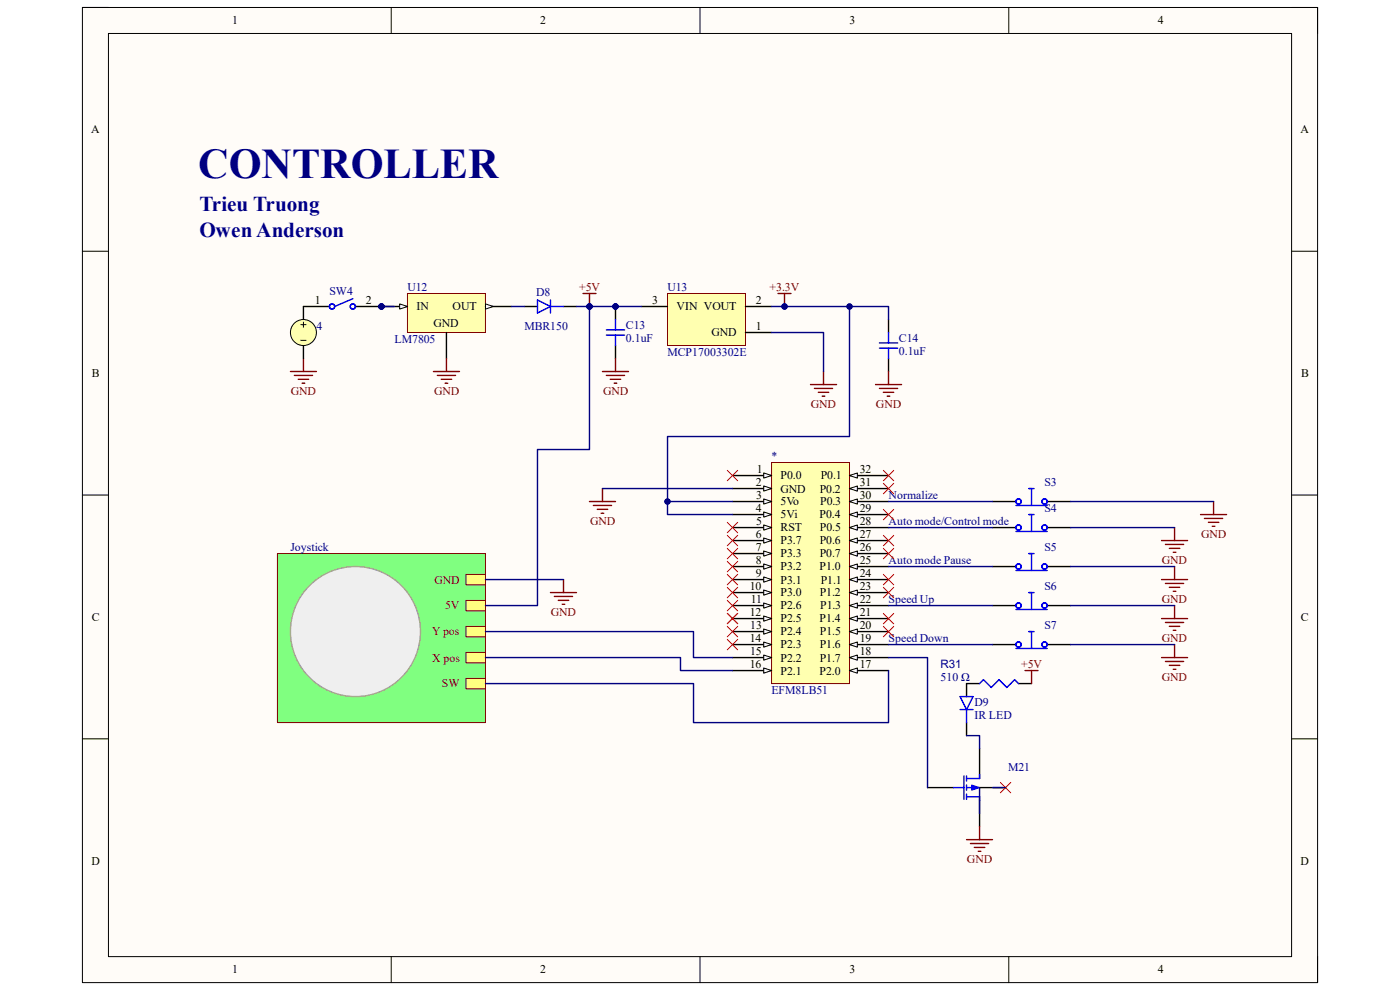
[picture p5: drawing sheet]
<svg xmlns="http://www.w3.org/2000/svg" width="297mm" height="210mm" viewBox="0 0 297 210" stroke-linecap="round" stroke-linejoin="round" font-family="sans-serif">
<path d="M17.5 1.6h262v206.8h-262z" fill-rule="evenodd" fill="#fffcf8"/>
<path d="M17.5 1.6h262v206.8h-262z" fill="none" stroke="#000" stroke-width=".21"/>
<path d="M23 7.1h251v195.8h-251z" fill-rule="evenodd" fill="#fffcf8"/>
<g fill="none" stroke="#000" stroke-width=".21">
<path d="M17.5 1.6h5.5M23 7.1h251v195.8h-251zM83 1.6v5.5M148.5 1.6v5.5M214 1.6v5.5M274 1.6h5.5v5.5M17.5 53.3h5.5M274 53.3h5.5M17.5 105h5.5M274 105h5.5M17.5 156.7h5.5M274 156.7h5.5"/>
<path d="M83 202.9v5.5M148.5 202.9v5.5M214 202.9v5.5M279.5 202.9v5.5"/>
</g>
<path d="M163.7 98.1h16.5v46.9h-16.5z" fill-rule="evenodd" fill="#ffffb0"/>
<path d="M163.7 98.1h16.5v46.9h-16.5z" fill="none" stroke="#800000" stroke-width=".21"/>
<path d="M155.4 100.9h8.3" fill="none" stroke="#000" stroke-width=".3"/>
<path d="M162 100.3l1.7 .6-1.7 .5z" fill="#f8fcff"/>
<path d="M162 100.3l1.7 .6-1.7 .5z" fill="none" stroke="#000" stroke-width=".21"/>
<path d="M155.4 103.6h8.3" fill="none" stroke="#000" stroke-width=".3"/>
<path d="M162 103.1l1.7 .5-1.7 .6z" fill="#f8fcff"/>
<path d="M162 103.1l1.7 .5-1.7 .6z" fill="none" stroke="#000" stroke-width=".21"/>
<path d="M155.4 106.4h8.3" fill="none" stroke="#000" stroke-width=".3"/>
<path d="M162 105.8l1.7 .6-1.7 .5z" fill="#f8fcff"/>
<path d="M162 105.8l1.7 .6-1.7 .5z" fill="none" stroke="#000" stroke-width=".21"/>
<path d="M155.4 109.2h8.3" fill="none" stroke="#000" stroke-width=".3"/>
<path d="M162 108.6l1.7 .6-1.7 .5z" fill="#f8fcff"/>
<path d="M162 108.6l1.7 .6-1.7 .5z" fill="none" stroke="#000" stroke-width=".21"/>
<path d="M155.4 111.9h8.3" fill="none" stroke="#000" stroke-width=".3"/>
<path d="M162 111.4l1.7 .5-1.7 .6z" fill="#f8fcff"/>
<path d="M162 111.4l1.7 .5-1.7 .6z" fill="none" stroke="#000" stroke-width=".21"/>
<path d="M155.4 114.7h8.3" fill="none" stroke="#000" stroke-width=".3"/>
<path d="M162 114.1l1.7 .6-1.7 .5z" fill="#f8fcff"/>
<path d="M162 114.1l1.7 .6-1.7 .5z" fill="none" stroke="#000" stroke-width=".21"/>
<path d="M155.4 117.4h8.3" fill="none" stroke="#000" stroke-width=".3"/>
<path d="M162 116.9l1.7 .5-1.7 .6z" fill="#f8fcff"/>
<path d="M162 116.9l1.7 .5-1.7 .6z" fill="none" stroke="#000" stroke-width=".21"/>
<path d="M155.4 120.2h8.3" fill="none" stroke="#000" stroke-width=".3"/>
<path d="M162 119.6l1.7 .6-1.7 .5z" fill="#f8fcff"/>
<path d="M162 119.6l1.7 .6-1.7 .5z" fill="none" stroke="#000" stroke-width=".21"/>
<path d="M155.4 122.9h8.3" fill="none" stroke="#000" stroke-width=".3"/>
<path d="M162 122.4l1.7 .5-1.7 .6z" fill="#f8fcff"/>
<path d="M162 122.4l1.7 .5-1.7 .6z" fill="none" stroke="#000" stroke-width=".21"/>
<path d="M155.4 125.7h8.3" fill="none" stroke="#000" stroke-width=".3"/>
<path d="M162 125.2l1.7 .5-1.7 .6z" fill="#f8fcff"/>
<path d="M162 125.2l1.7 .5-1.7 .6z" fill="none" stroke="#000" stroke-width=".21"/>
<path d="M155.4 128.5h8.3" fill="none" stroke="#000" stroke-width=".3"/>
<path d="M162 127.9l1.7 .6-1.7 .5z" fill="#f8fcff"/>
<path d="M162 127.9l1.7 .6-1.7 .5z" fill="none" stroke="#000" stroke-width=".21"/>
<path d="M155.4 131.2h8.3" fill="none" stroke="#000" stroke-width=".3"/>
<path d="M162 130.7l1.7 .5-1.7 .6z" fill="#f8fcff"/>
<path d="M162 130.7l1.7 .5-1.7 .6z" fill="none" stroke="#000" stroke-width=".21"/>
<path d="M155.4 134h8.3" fill="none" stroke="#000" stroke-width=".3"/>
<path d="M162 133.4l1.7 .6-1.7 .5z" fill="#f8fcff"/>
<path d="M162 133.4l1.7 .6-1.7 .5z" fill="none" stroke="#000" stroke-width=".21"/>
<path d="M155.4 136.7h8.3" fill="none" stroke="#000" stroke-width=".3"/>
<path d="M162 136.2l1.7 .5-1.7 .6z" fill="#f8fcff"/>
<path d="M162 136.2l1.7 .5-1.7 .6z" fill="none" stroke="#000" stroke-width=".21"/>
<path d="M155.4 139.5h8.3" fill="none" stroke="#000" stroke-width=".3"/>
<path d="M162 138.9l1.7 .6-1.7 .5z" fill="#f8fcff"/>
<path d="M162 138.9l1.7 .6-1.7 .5z" fill="none" stroke="#000" stroke-width=".21"/>
<path d="M155.4 142.3h8.3" fill="none" stroke="#000" stroke-width=".3"/>
<path d="M162 141.7l1.7 .6-1.7 .5z" fill="#f8fcff"/>
<path d="M162 141.7l1.7 .6-1.7 .5z" fill="none" stroke="#000" stroke-width=".21"/>
<path d="M180.2 142.3h8.3" fill="none" stroke="#000" stroke-width=".3"/>
<path d="M180.2 142.3l1.7-.6v1.1z" fill="#f8fcff"/>
<path d="M180.2 142.3l1.7-.6v1.1z" fill="none" stroke="#000" stroke-width=".21"/>
<path d="M180.2 139.5h8.3" fill="none" stroke="#000" stroke-width=".3"/>
<path d="M180.2 139.5l1.7-.6v1.1z" fill="#f8fcff"/>
<path d="M180.2 139.5l1.7-.6v1.1z" fill="none" stroke="#000" stroke-width=".21"/>
<path d="M180.2 136.7h8.3" fill="none" stroke="#000" stroke-width=".3"/>
<path d="M180.2 136.7l1.7-.5v1.1z" fill="#f8fcff"/>
<path d="M180.2 136.7l1.7-.5v1.1z" fill="none" stroke="#000" stroke-width=".21"/>
<path d="M180.2 134h8.3" fill="none" stroke="#000" stroke-width=".3"/>
<path d="M180.2 134l1.7-.6v1.1z" fill="#f8fcff"/>
<path d="M180.2 134l1.7-.6v1.1z" fill="none" stroke="#000" stroke-width=".21"/>
<path d="M180.2 131.2h8.3" fill="none" stroke="#000" stroke-width=".3"/>
<path d="M180.2 131.2l1.7-.5v1.1z" fill="#f8fcff"/>
<path d="M180.2 131.2l1.7-.5v1.1z" fill="none" stroke="#000" stroke-width=".21"/>
<path d="M180.2 128.5h8.3" fill="none" stroke="#000" stroke-width=".3"/>
<path d="M180.2 128.5l1.7-.6v1.1z" fill="#f8fcff"/>
<path d="M180.2 128.5l1.7-.6v1.1z" fill="none" stroke="#000" stroke-width=".21"/>
<path d="M180.2 125.7h8.3" fill="none" stroke="#000" stroke-width=".3"/>
<path d="M180.2 125.7l1.7-.5v1.1z" fill="#f8fcff"/>
<path d="M180.2 125.7l1.7-.5v1.1z" fill="none" stroke="#000" stroke-width=".21"/>
<path d="M180.2 122.9h8.3" fill="none" stroke="#000" stroke-width=".3"/>
<path d="M180.2 122.9l1.7-.5v1.1z" fill="#f8fcff"/>
<path d="M180.2 122.9l1.7-.5v1.1z" fill="none" stroke="#000" stroke-width=".21"/>
<path d="M180.2 120.2h8.3" fill="none" stroke="#000" stroke-width=".3"/>
<path d="M180.2 120.2l1.7-.6v1.1z" fill="#f8fcff"/>
<path d="M180.2 120.2l1.7-.6v1.1z" fill="none" stroke="#000" stroke-width=".21"/>
<path d="M180.2 117.4h8.3" fill="none" stroke="#000" stroke-width=".3"/>
<path d="M180.2 117.4l1.7-.5v1.1z" fill="#f8fcff"/>
<path d="M180.2 117.4l1.7-.5v1.1z" fill="none" stroke="#000" stroke-width=".21"/>
<path d="M180.2 114.7h8.3" fill="none" stroke="#000" stroke-width=".3"/>
<path d="M180.2 114.7l1.7-.6v1.1z" fill="#f8fcff"/>
<path d="M180.2 114.7l1.7-.6v1.1z" fill="none" stroke="#000" stroke-width=".21"/>
<path d="M180.2 111.9h8.3" fill="none" stroke="#000" stroke-width=".3"/>
<path d="M180.2 111.9l1.7-.5v1.1z" fill="#f8fcff"/>
<path d="M180.2 111.9l1.7-.5v1.1z" fill="none" stroke="#000" stroke-width=".21"/>
<path d="M180.2 109.2h8.3" fill="none" stroke="#000" stroke-width=".3"/>
<path d="M180.2 109.2l1.7-.6v1.1z" fill="#f8fcff"/>
<path d="M180.2 109.2l1.7-.6v1.1z" fill="none" stroke="#000" stroke-width=".21"/>
<path d="M180.2 106.4h8.3" fill="none" stroke="#000" stroke-width=".3"/>
<path d="M180.2 106.4l1.7-.6v1.1z" fill="#f8fcff"/>
<path d="M180.2 106.4l1.7-.6v1.1z" fill="none" stroke="#000" stroke-width=".21"/>
<path d="M180.2 103.6h8.3" fill="none" stroke="#000" stroke-width=".3"/>
<path d="M180.2 103.6l1.7-.5v1.1z" fill="#f8fcff"/>
<path d="M180.2 103.6l1.7-.5v1.1z" fill="none" stroke="#000" stroke-width=".21"/>
<path d="M180.2 100.9h8.3" fill="none" stroke="#000" stroke-width=".3"/>
<path d="M180.2 100.9l1.7-.6v1.1z" fill="#f8fcff"/>
<path d="M180.2 100.9l1.7-.6v1.1z" fill="none" stroke="#000" stroke-width=".21"/>
<path d="M141.6 62.3h16.6v11h-16.6z" fill-rule="evenodd" fill="#ffffb0"/>
<path d="M141.6 62.3h16.6v11h-16.6z" fill="none" stroke="#800000" stroke-width=".21"/>
<path d="M136.1 65h5.5M158.2 70.5h5.5M158.2 65h5.5" fill="none" stroke="#000" stroke-width=".3"/>
<path d="M165.1 62.3h2.7M166.4 62.3v2.7" fill="none" stroke="#800000" stroke-width=".3"/>
<circle cx="166.4" cy="65" r=".55" fill="#000080"/>
<circle cx="166.4" cy="65" r=".55" fill="none" stroke="#000080" stroke-width=".21"/>
<path d="M174.7 78.8v2.8M188.5 78.8v2.8M171.9 81.6h5.6M172.8 82.4h3.8M173.6 83.2h2.2M174.4 84.1h.6M185.7 81.6h5.6M186.6 82.4h3.8M187.4 83.2h2.2M188.2 84.1h.6" fill="none" stroke="#800000" stroke-width=".3"/>
<path d="M188.5 67.8v2.7M188.5 76.1v2.7" fill="none" stroke="#000" stroke-width=".3"/>
<path d="M186.6 73.9h3.8M186.6 72.7h3.8M188.5 70.5v2.2M188.5 73.9v2.2" fill="none" stroke="#00f" stroke-width=".3"/>
<circle cx="130.6" cy="65" r=".55" fill="#000080"/>
<circle cx="130.6" cy="65" r=".55" fill="none" stroke="#000080" stroke-width=".21"/>
<path d="M130.6 65v2.8M130.6 73.3v2.8" fill="none" stroke="#000" stroke-width=".3"/>
<circle cx="130.6" cy="65" r=".55" fill="#000080"/>
<circle cx="130.6" cy="65" r=".55" fill="none" stroke="#000080" stroke-width=".21"/>
<path d="M128.6 71.1h3.9M128.6 70h3.9M130.6 67.8v2.2M130.6 71.1v2.2" fill="none" stroke="#00f" stroke-width=".3"/>
<path d="M127.8 78.8h5.5M128.6 79.6h3.9M130.6 76.1v2.7M129.5 80.5h2.2M130.3 81.3h.6" fill="none" stroke="#800000" stroke-width=".3"/>
<circle cx="80.9" cy="65" r=".55" fill="#000080"/>
<circle cx="80.9" cy="65" r=".55" fill="none" stroke="#000080" stroke-width=".21"/>
<path d="M86.4 62.3h16.6v8.2h-16.6z" fill-rule="evenodd" fill="#ffffb0"/>
<path d="M86.4 62.3h16.6v8.2h-16.6z" fill="none" stroke="#800000" stroke-width=".21"/>
<path d="M80.9 65h5.5" fill="none" stroke="#000" stroke-width=".3"/>
<path d="M84.8 64.5l1.6 .5-1.6 .6z" fill="#f8fcff"/>
<path d="M84.8 64.5l1.6 .5-1.6 .6z" fill="none" stroke="#000" stroke-width=".21"/>
<circle cx="80.9" cy="65" r=".55" fill="#000080"/>
<circle cx="80.9" cy="65" r=".55" fill="none" stroke="#000080" stroke-width=".21"/>
<path d="M94.7 70.5v5.6M103 65h5.5" fill="none" stroke="#000" stroke-width=".3"/>
<path d="M103 64.5l1.6 .5-1.6 .6z" fill="#f8fcff"/>
<path d="M103 64.5l1.6 .5-1.6 .6z" fill="none" stroke="#000" stroke-width=".21"/>
<path d="M61.6 78.8h5.5M62.4 79.6h3.9M64.4 76.1v2.7M63.3 80.5h2.2M64.1 81.3h.6" fill="none" stroke="#800000" stroke-width=".3"/>
<circle cx="80.9" cy="65" r=".55" fill="#000080"/>
<circle cx="80.9" cy="65" r=".55" fill="none" stroke="#000080" stroke-width=".21"/>
<path d="M74.9 63.4l-3.9 1.6" fill="none" stroke="#00f" stroke-width=".3"/>
<path d="M64.4 65h5.5M75.4 65h5.5" fill="none" stroke="#000" stroke-width=".3"/>
<circle cx="80.9" cy="65" r=".55" fill="#000080"/>
<circle cx="80.9" cy="65" r=".55" fill="none" stroke="#000080" stroke-width=".21"/>
<g fill="none" stroke="#00f" stroke-width=".3">
<path d="M114 63.6l2.8 1.4-2.8 1.4zM116.8 65h2.7M116.8 63.6v2.8"/>
<circle cx="70.4" cy="65" r=".55"/>
<circle cx="74.9" cy="65" r=".55"/>
</g>
<path d="M64.4 65v2.8M64.4 73.3v2.8M111.3 65h2.7M119.5 65h2.8" fill="none" stroke="#000" stroke-width=".3"/>
<circle cx="64.4" cy="70.5" r="2.76" fill="#ffffb0"/>
<g fill="none" stroke="#000" stroke-width=".21">
<path d="M63.8 68.9h1.1M63.8 72.2h1.1M64.4 68.3v1.1"/>
<circle cx="64.4" cy="70.5" r="2.76"/>
</g>
<path d="M92 78.8h5.5M92.8 79.6h3.8M94.7 76.1v2.7M123.7 62.3h2.7M125.1 62.3v2.7M93.6 80.5h2.2M94.4 81.3h.6" fill="none" stroke="#800000" stroke-width=".3"/>
<circle cx="125.1" cy="65" r=".55" fill="#000080"/>
<circle cx="125.1" cy="65" r=".55" fill="none" stroke="#000080" stroke-width=".21"/>
<path d="M125.1 106.4h5.5M125.9 107.2h3.8M126.7 108.1h2.2M127.5 108.9h.6M127.8 103.6v2.8" fill="none" stroke="#800000" stroke-width=".3"/>
<path d="M58.9 117.4h44.1v35.9h-44.1z" fill-rule="evenodd" fill="#80ff80"/>
<path d="M58.9 117.4h44.1v35.9h-44.1z" fill="none" stroke="#800000" stroke-width=".21"/>
<path d="M98.9 121.8h4.1v2.2h-4.1z" fill-rule="evenodd" fill="#ffff80"/>
<path d="M98.9 121.8h4.1v2.2h-4.1z" fill="none" stroke="#800000" stroke-width=".21"/>
<path d="M98.9 127.4h4.1v2.2h-4.1z" fill-rule="evenodd" fill="#ffff80"/>
<path d="M98.9 127.4h4.1v2.2h-4.1z" fill="none" stroke="#800000" stroke-width=".21"/>
<path d="M98.9 132.9h4.1v2.2h-4.1z" fill-rule="evenodd" fill="#ffff80"/>
<path d="M98.9 132.9h4.1v2.2h-4.1z" fill="none" stroke="#800000" stroke-width=".21"/>
<path d="M98.9 138.4h4.1v2.2h-4.1z" fill-rule="evenodd" fill="#ffff80"/>
<path d="M98.9 138.4h4.1v2.2h-4.1z" fill="none" stroke="#800000" stroke-width=".21"/>
<path d="M98.9 143.9h4.1v2.2h-4.1z" fill-rule="evenodd" fill="#ffff80"/>
<path d="M98.9 143.9h4.1v2.2h-4.1z" fill="none" stroke="#800000" stroke-width=".21"/>
<circle cx="75.4" cy="134" r="13.8" fill="#efefef"/>
<circle cx="75.4" cy="134" r="13.8" fill="none" stroke="#999" stroke-width=".3"/>
<g fill="none" stroke="#800000" stroke-width=".3">
<path d="M246.4 114.7h5.5M247.2 115.5h3.9M248.1 116.3h2.2M248.9 117.2h.6M249.2 111.9v2.8M254.7 109.2h5.5M255.5 110h3.9M256.4 110.8h2.2M257.2 111.6h.5M257.5 106.4v2.8M116.8 125.7h5.5M117.6 126.5h3.9"/>
<path d="M118.4 127.4h2.2M119.3 128.2h.5M119.5 122.9v2.8M246.4 122.9h5.5M246.4 139.5h5.5M246.4 131.2h5.5M247.2 123.8h3.9M247.2 132h3.9M248.1 124.6h2.2M248.1 132.9h2.2M248.9 125.4h.6M248.9 133.7h.6"/>
<path d="M249.2 120.2v2.7M249.2 128.5v2.7M249.2 136.7v2.8M247.2 140.3h3.9M248.1 141.1h2.2M248.9 142h.6"/>
</g>
<g fill="none" stroke="#000" stroke-width=".3">
<path d="M210.6 111.9h4.9M210.6 106.4h4.9M222.2 111.9h4.9M222.2 106.4h4.9M210.6 136.7h4.9M210.6 128.5h4.9M210.6 120.2h4.9M222.2 136.7h4.9M222.2 128.5h4.9M222.2 120.2h4.9M207.8 158.8v5.5M196.8 167.1h5.5"/>
<path d="M207.8 169.8v5.6M207.8 167.1h5.5"/>
</g>
<g fill="none" stroke="#00f" stroke-width=".3">
<path d="M215.5 112.7h6.7M215.5 107.2h6.7M218.3 117.4h1.1M218.3 109.2h1.1M218.3 103.6h1.1M218.8 103.6v3.6M218.8 109.2v3.5M218.8 117.4v3.6M215.5 137.6h6.7M215.5 129.3h6.7M215.5 121h6.7M218.3 134h1.1"/>
<path d="M218.3 125.7h1.1M218.8 125.7v3.6M218.8 134v3.6M202.3 167.1h2.2M204.5 164.6v5M205.1 167.1h2.7M205.1 169h2.7v.8M205.1 164.6v1.1M205.1 166.5v1.1M205.1 168.5v1.1M207.8 164.3v.9h-2.7"/>
<circle cx="216.1" cy="106.4" r=".55"/>
<circle cx="216.1" cy="111.9" r=".55"/>
<circle cx="221.6" cy="111.9" r=".55"/>
<circle cx="221.6" cy="106.4" r=".55"/>
<circle cx="216.1" cy="136.7" r=".55"/>
<circle cx="216.1" cy="128.5" r=".55"/>
<circle cx="216.1" cy="120.2" r=".55"/>
<circle cx="221.6" cy="128.5" r=".55"/>
<circle cx="221.6" cy="120.2" r=".55"/>
<circle cx="221.6" cy="136.7" r=".55"/>
</g>
<path d="M206.2 166.5l1.6 .6-1.6 .5z" fill="#00f"/>
<path d="M206.2 166.5l1.6 .6-1.6 .5z" fill="none" stroke="#00f" stroke-width=".21"/>
<path d="M217.5 142.3h2.7M218.8 142.3v2.7M205.1 178.1h5.5M205.9 178.9h3.8M206.7 179.8h2.2M207.8 175.4v2.7M207.5 180.6h.6" fill="none" stroke="#800000" stroke-width=".3"/>
<path d="M205.1 153.3v2.8M207.8 145h-2.7v2.8M216.1 145h2.7" fill="none" stroke="#000" stroke-width=".3"/>
<path d="M203.7 147.8h2.7l-1.3 2.7zM203.7 150.5h2.7M205.1 150.5v2.8M207.8 145l.8-.8 1.7 1.6 1.6-1.6 1.7 1.6 1.7-1.6 .8 .8" fill="none" stroke="#00f" stroke-width=".3"/>
<g fill="none" stroke="#f00" stroke-width=".21">
<path d="M154.3 99.8l2.2 2.2M156.5 99.8l-2.2 2.2M187.4 99.8l2.2 2.2M189.6 99.8l-2.2 2.2M154.3 110.8l2.2 2.2M154.3 113.6l2.2 2.2M154.3 116.3l2.2 2.2M154.3 119.1l2.2 2.2M156.5 110.8l-2.2 2.2M156.5 113.6l-2.2 2.2M156.5 116.3l-2.2 2.2M156.5 119.1l-2.2 2.2"/>
<path d="M187.4 116.3l2.2 2.2M187.4 113.6l2.2 2.2M187.4 108.1l2.2 2.2M187.4 102.5l2.2 2.2M189.6 116.3l-2.2 2.2M189.6 113.6l-2.2 2.2M189.6 108.1l-2.2 2.2M189.6 102.5l-2.2 2.2M154.3 121.8l2.2 2.2M154.3 124.6l2.2 2.2M154.3 127.4l2.2 2.2M154.3 130.1l2.2 2.2"/>
<path d="M154.3 132.9l2.2 2.2M154.3 135.6l2.2 2.2M156.5 121.8l-2.2 2.2M156.5 124.6l-2.2 2.2M156.5 127.4l-2.2 2.2M156.5 130.1l-2.2 2.2M156.5 132.9l-2.2 2.2M156.5 135.6l-2.2 2.2M187.4 132.9l2.2 2.2M187.4 130.1l2.2 2.2M187.4 124.6l2.2 2.2M187.4 121.8l2.2 2.2"/>
<path d="M189.6 132.9l-2.2 2.2M189.6 130.1l-2.2 2.2M189.6 124.6l-2.2 2.2M189.6 121.8l-2.2 2.2M212.2 166l2.2 2.2M214.4 166l-2.2 2.2"/>
</g>
<path d="M125.1 65h5.5M163.7 70.5h11v8.3" fill="none" stroke="#000080" stroke-width=".3"/>
<circle cx="130.6" cy="65" r=".55" fill="#000080"/>
<circle cx="130.6" cy="65" r=".55" fill="none" stroke="#000080" stroke-width=".21"/>
<circle cx="125.1" cy="65" r=".55" fill="#000080"/>
<circle cx="125.1" cy="65" r=".55" fill="none" stroke="#000080" stroke-width=".21"/>
<path d="M130.6 65h5.5" fill="none" stroke="#000080" stroke-width=".3"/>
<circle cx="130.6" cy="65" r=".55" fill="#000080"/>
<circle cx="130.6" cy="65" r=".55" fill="none" stroke="#000080" stroke-width=".21"/>
<path d="M80.9 65h2.8" fill="none" stroke="#000080" stroke-width=".3"/>
<circle cx="80.9" cy="65" r=".55" fill="#000080"/>
<circle cx="80.9" cy="65" r=".55" fill="none" stroke="#000080" stroke-width=".21"/>
<path d="M108.5 65h2.8M122.3 65h2.8" fill="none" stroke="#000080" stroke-width=".3"/>
<circle cx="125.1" cy="65" r=".55" fill="#000080"/>
<circle cx="125.1" cy="65" r=".55" fill="none" stroke="#000080" stroke-width=".21"/>
<path d="M155.4 106.4h-13.8v2.8h13.8" fill="none" stroke="#000080" stroke-width=".3"/>
<circle cx="141.6" cy="106.4" r=".55" fill="#000080"/>
<circle cx="141.6" cy="106.4" r=".55" fill="none" stroke="#000080" stroke-width=".21"/>
<path d="M163.7 65h2.7" fill="none" stroke="#000080" stroke-width=".3"/>
<circle cx="166.4" cy="65" r=".55" fill="#000080"/>
<circle cx="166.4" cy="65" r=".55" fill="none" stroke="#000080" stroke-width=".21"/>
<path d="M166.4 65h22.1v2.8" fill="none" stroke="#000080" stroke-width=".3"/>
<circle cx="180.2" cy="65" r=".55" fill="#000080"/>
<circle cx="180.2" cy="65" r=".55" fill="none" stroke="#000080" stroke-width=".21"/>
<circle cx="166.4" cy="65" r=".55" fill="#000080"/>
<circle cx="166.4" cy="65" r=".55" fill="none" stroke="#000080" stroke-width=".21"/>
<path d="M180.2 65v27.6h-38.6v13.8M127.8 103.6h27.6" fill="none" stroke="#000080" stroke-width=".3"/>
<circle cx="141.6" cy="106.4" r=".55" fill="#000080"/>
<circle cx="141.6" cy="106.4" r=".55" fill="none" stroke="#000080" stroke-width=".21"/>
<circle cx="180.2" cy="65" r=".55" fill="#000080"/>
<circle cx="180.2" cy="65" r=".55" fill="none" stroke="#000080" stroke-width=".21"/>
<path d="M125.1 65v30.4h-11.1v33.1h-11M188.5 106.4h22.1M188.5 111.9h22.1M103 134h44.1v5.5h8.3M103 122.9h16.5M188.5 120.2h22.1M188.5 128.5h22.1M188.5 136.7h22.1M188.5 142.3v11h-41.4v-8.3h-44.1" fill="none" stroke="#000080" stroke-width=".3"/>
<circle cx="125.1" cy="65" r=".55" fill="#000080"/>
<circle cx="125.1" cy="65" r=".55" fill="none" stroke="#000080" stroke-width=".21"/>
<path d="M227.1 106.4h30.4M227.1 111.9h22.1M103 139.5h41.4v2.8h11M188.5 139.5h8.3v27.6M227.1 120.2h22.1M227.1 128.5h22.1M227.1 136.7h22.1M205.1 156.1h2.7v2.7M207.8 167.1v5.5M210.6 167.1h2.7" fill="none" stroke="#000080" stroke-width=".3"/>
<text font-size="9" fill="#000080" x="42" y="37.7">CONTROLLER</text>
<g font-size="4.5" fill="#000080">
<text x="42.3" y="44.7">Trieu Truong</text>
<text x="42.3" y="50.2">Owen Anderson</text>
</g>
<g font-size="2.5">
<text x="49.3" y="5.2">1</text>
<text x="114.6" y="5.2">2</text>
<text x="180.2" y="5.2">3</text>
<text x="245.6" y="5.2">4</text>
<text x="19.3" y="28.3">A</text>
<text x="275.9" y="28.3">A</text>
<text x="66.8" y="64.5">1</text>
<text x="77.6" y="64.5">2</text>
<text x="88.4" y="65.8">IN</text>
<text x="96" y="65.8">OUT</text>
<text x="138.3" y="64.5">3</text>
<text x="143.6" y="65.8">VIN VOUT</text>
<text x="160.4" y="64.5">2</text>
<text x="91.9" y="69.4">GND</text>
<text x="150.9" y="71.4">GND</text>
<text x="160.4" y="70">1</text>
<text x="19.5" y="80">B</text>
<text x="276" y="80">B</text>
<text x="160.5" y="100.3">1</text>
<text x="165.6" y="101.7">P0.0</text>
<text x="174.1" y="101.7">P0.1</text>
<text x="182.4" y="100.3">32</text>
<text x="160.3" y="103.1">2</text>
<text x="160.4" y="105.8">3</text>
<text x="165.6" y="104.5">GND</text>
<text x="165.6" y="107.2">5Vo</text>
<text x="173.9" y="104.5">P0.2</text>
<text x="174" y="107.2">P0.3</text>
<text x="182.4" y="105.8">30</text>
<text x="182.4" y="103.1">31</text>
<text x="160.3" y="108.6">4</text>
<text x="160.4" y="111.3">5</text>
<text x="165.6" y="110">5Vi</text>
<text x="165.6" y="112.7">RST</text>
<text x="173.9" y="110">P0.4</text>
<text x="173.9" y="112.7">P0.5</text>
<text x="182.4" y="111.3">28</text>
<text x="182.4" y="108.6">29</text>
<text x="160.3" y="114.1">6</text>
<text x="160.3" y="116.9">7</text>
<text x="160.4" y="119.6">8</text>
<text x="165.6" y="115.5">P3.7</text>
<text x="165.6" y="118.2">P3.3</text>
<text x="173.9" y="118.2">P0.7</text>
<text x="173.9" y="115.5">P0.6</text>
<text x="182.4" y="119.6">25</text>
<text x="182.4" y="116.9">26</text>
<text x="182.4" y="114.1">27</text>
<text x="159" y="125.1">10</text>
<text x="160.3" y="122.4">9</text>
<text x="165.6" y="121">P3.2</text>
<text x="165.6" y="123.8">P3.1</text>
<text x="173.9" y="121">P1.0</text>
<text x="174.1" y="123.8">P1.1</text>
<text x="182.4" y="125.1">23</text>
<text x="182.4" y="122.4">24</text>
<text x="19.5" y="131.7">C</text>
<text x="159.1" y="130.7">12</text>
<text x="159.3" y="127.9">11</text>
<text x="165.6" y="126.5">P3.0</text>
<text x="165.6" y="129.3">P2.6</text>
<text x="173.9" y="126.5">P1.2</text>
<text x="174" y="129.3">P1.3</text>
<text x="182.4" y="130.7">21</text>
<text x="182.4" y="127.9">22</text>
<text x="276" y="131.7">C</text>
<text x="159" y="136.2">14</text>
<text x="159.2" y="133.4">13</text>
<text x="165.6" y="132">P2.5</text>
<text x="165.6" y="134.8">P2.4</text>
<text x="165.6" y="137.5">P2.3</text>
<text x="173.9" y="132">P1.4</text>
<text x="173.9" y="137.5">P1.6</text>
<text x="173.9" y="134.8">P1.5</text>
<text x="182.4" y="136.2">19</text>
<text x="182.4" y="133.4">20</text>
<text x="159.1" y="141.7">16</text>
<text x="159.1" y="138.9">15</text>
<text x="165.6" y="140.3">P2.2</text>
<text x="165.6" y="143.1">P2.1</text>
<text x="173.9" y="143.1">P2.0</text>
<text x="173.9" y="140.3">P1.7</text>
<text x="182.4" y="141.7">17</text>
<text x="182.4" y="138.9">18</text>
<text x="19.4" y="183.4">D</text>
<text x="275.9" y="183.4">D</text>
<text x="49.3" y="206.5">1</text>
<text x="114.6" y="206.5">2</text>
<text x="180.2" y="206.5">3</text>
<text x="245.6" y="206.5">4</text>
</g>
<g font-size="2.5" fill="#000080">
<text x="69.9" y="62.5">SW4</text>
<text x="86.4" y="61.7">U12</text>
<text x="113.7" y="62.8">D8</text>
<text x="141.6" y="61.7">U13</text>
<text x="67.1" y="70">4</text>
<text x="111.3" y="70">MBR150</text>
<text x="132.8" y="69.7">C13</text>
<text x="83.7" y="72.7">LM7805</text>
<text x="132.8" y="72.5">0.1uF</text>
<text x="141.6" y="75.5">MCP17003302E</text>
<text x="190.7" y="72.5">C14</text>
<text x="190.7" y="75.2">0.1uF</text>
<text x="163.7" y="97.6">*</text>
<text x="188.5" y="105.8">Normalize</text>
<text x="221.6" y="103.1">S3</text>
<text x="188.5" y="111.3">Auto mode/Control mode</text>
<text x="221.6" y="108.6">S4</text>
<text x="61.6" y="116.9">Joystick</text>
<text x="188.5" y="119.6">Auto mode Pause</text>
<text x="221.6" y="116.9">S5</text>
<text x="221.6" y="125.1">S6</text>
<text x="188.5" y="127.9">Speed Up</text>
<text x="188.5" y="136.2">Speed Down</text>
<text x="221.6" y="133.4">S7</text>
<text x="199.5" y="141.7">R31</text>
<text x="163.7" y="147.2">EFM8LB51</text>
<text x="199.5" y="144.4">510 Ω</text>
<text x="206.7" y="149.7">D9</text>
<text x="206.7" y="152.4">IR LED</text>
<text x="213.9" y="163.5">M21</text>
</g>
<g font-size="2.5" fill="#800000">
<text x="122.9" y="61.7">+5V</text>
<text x="163.3" y="61.7">+3.3V</text>
<text x="61.7" y="83.8">GND</text>
<text x="92.1" y="83.8">GND</text>
<text x="127.9" y="83.8">GND</text>
<text x="172" y="86.5">GND</text>
<text x="185.8" y="86.5">GND</text>
<text x="125.2" y="111.3">GND</text>
<text x="246.5" y="119.6">GND</text>
<text x="254.8" y="114.1">GND</text>
<text x="92.2" y="123.8">GND</text>
<text x="94.4" y="129.3">5V</text>
<text x="116.9" y="130.7">GND</text>
<text x="246.5" y="127.9">GND</text>
<text x="91.7" y="134.8">Y pos</text>
<text x="246.5" y="136.2">GND</text>
<text x="91.7" y="140.3">X pos</text>
<text x="216.6" y="141.7">+5V</text>
<text x="93.8" y="145.8">SW</text>
<text x="246.5" y="144.4">GND</text>
<text x="205.1" y="183">GND</text>
</g>
</svg>
